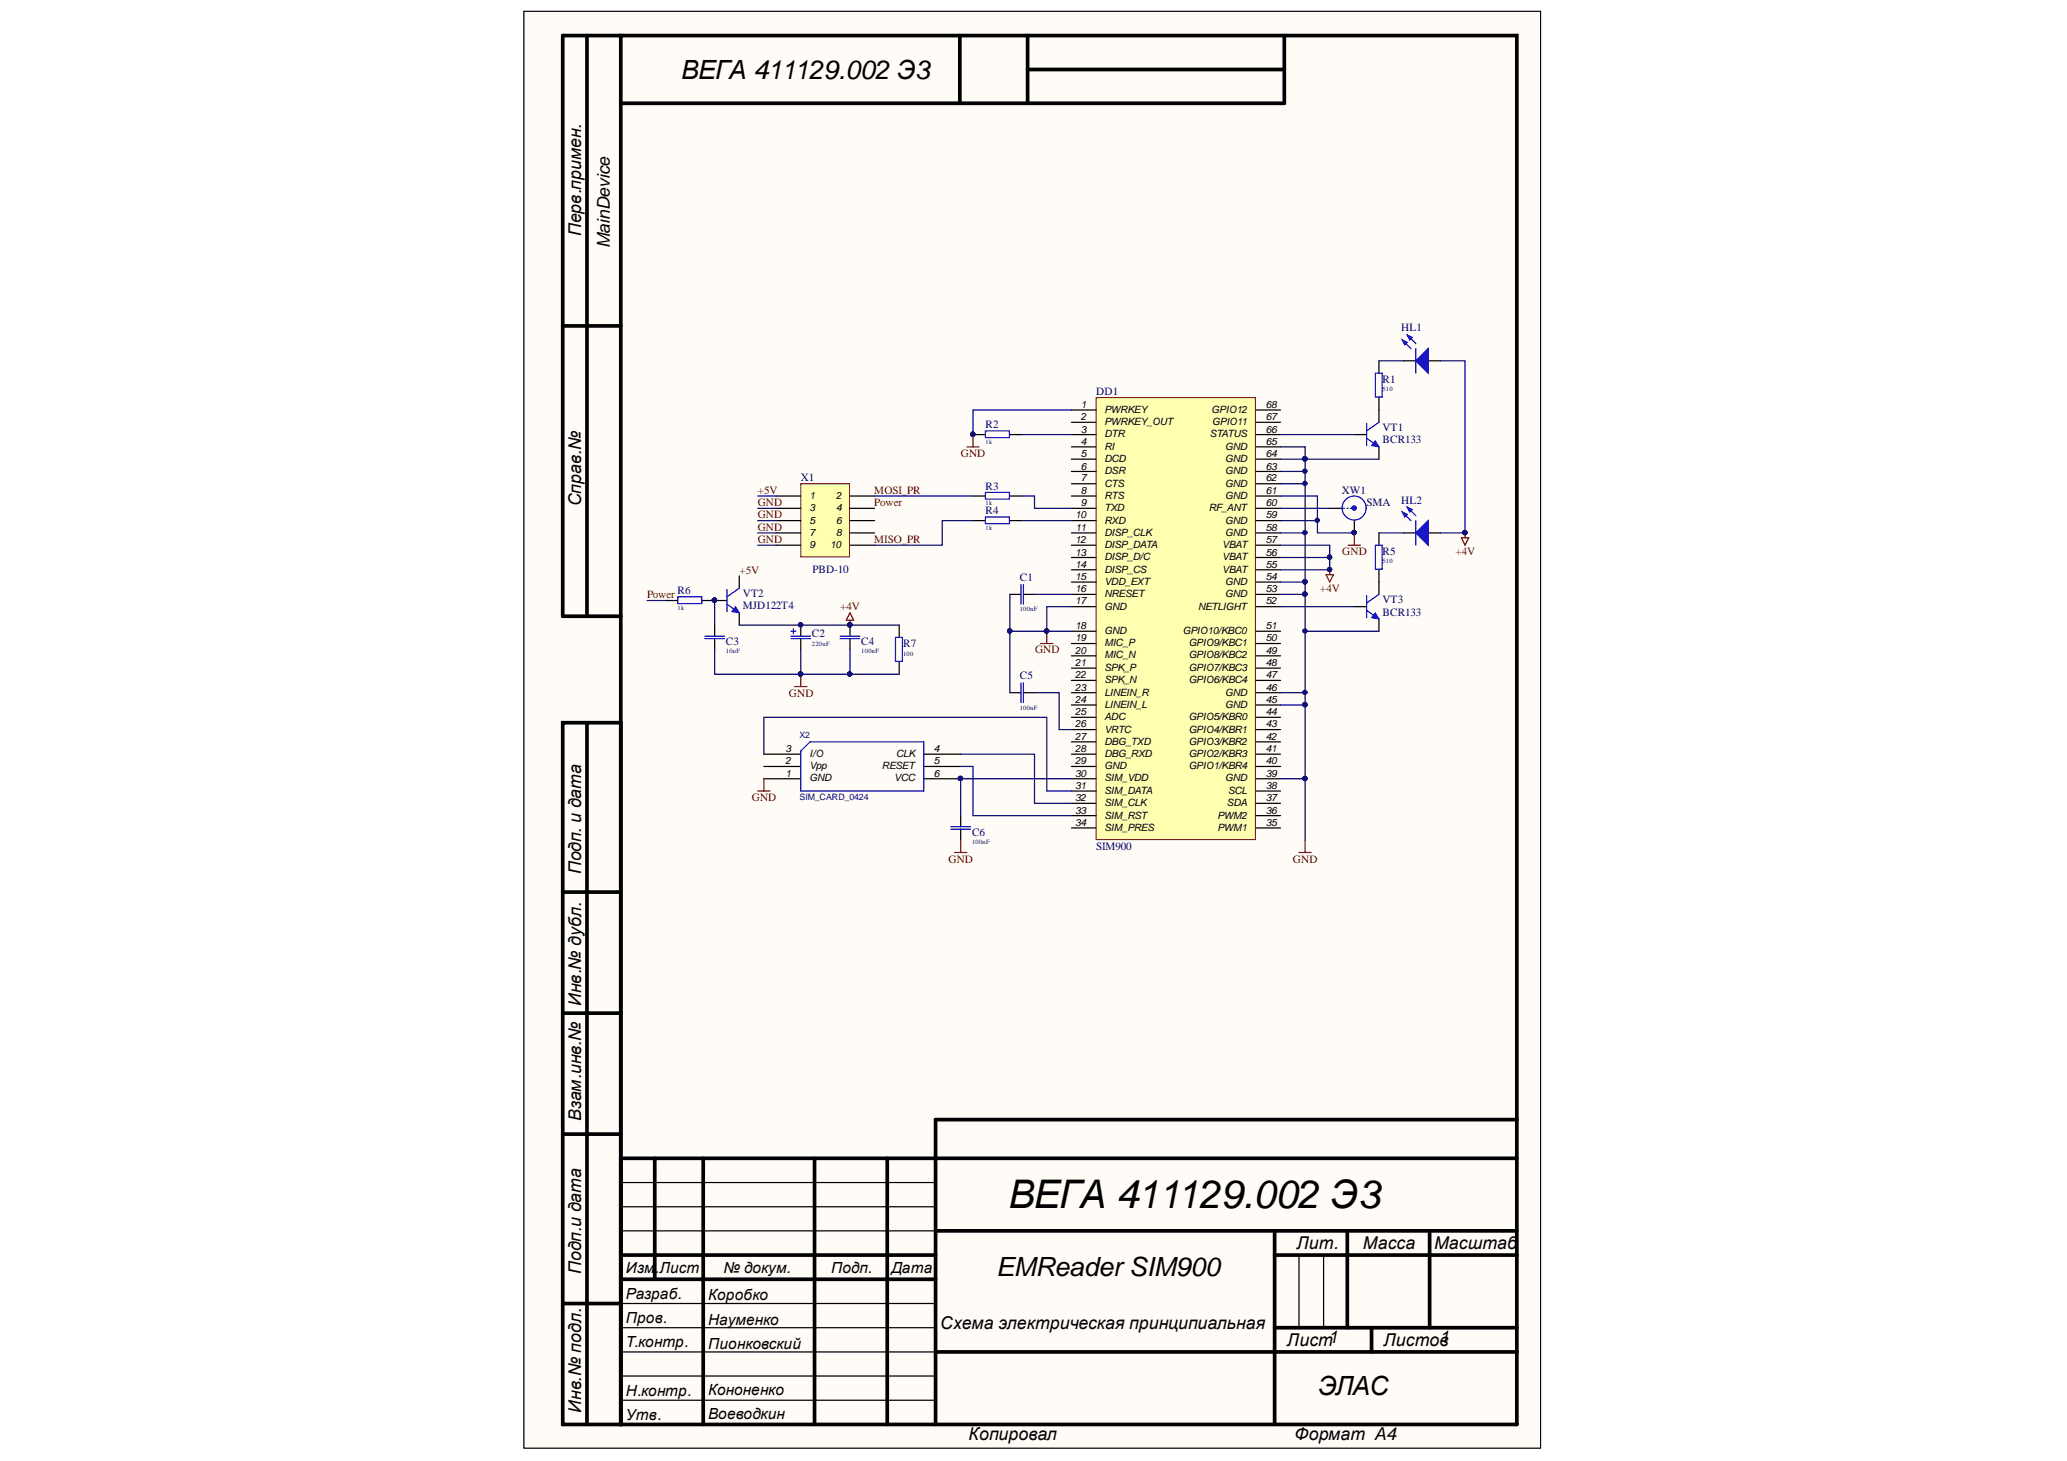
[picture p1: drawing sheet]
<svg xmlns="http://www.w3.org/2000/svg" width="297mm" height="210mm" viewBox="0 0 297 210" stroke-linecap="round" stroke-linejoin="round" font-family="sans-serif">
<path d="M75.3 1.6h146.1v206.4h-146.1z" fill="#fffcf8" stroke="#000" stroke-width=".14"/>
<g fill="none" stroke="#000" stroke-width=".53">
<path d="M84.3 5.1v83.4M89.2 5.1h128.8v199.6h-128.8zM89.2 5.1h-8.3v83.4h8.3M137.9 5.1v9.7M147.7 5.1v9.7M147.7 10h36.9M184.6 5.1v9.7h-95.4M80.9 46.8h8.3M80.9 103.8h8.3v100.9h-8.3zM84.3 103.8v100.9M80.9 128.2h8.3M80.9 145.6h8.3"/>
<path d="M80.9 162.9h8.3M94.1 166.4v17.4M101.1 166.4v38.3M117.1 166.4v38.3M127.5 166.4v38.3M134.4 176.8h83.6M183.2 176.8v27.9M193.6 176.8v14M205.4 176.8v14M218 166.4h-128.8v38.3M218 160.9h-83.6v43.8M80.9 187.3h8.3"/>
<path d="M89.2 183.8h45.2M89.2 180.3h45.2M134.4 194.2h83.6M183.2 180.3h34.8M183.2 190.8h34.8M197.1 190.8v3.4"/>
</g>
<g fill="none" stroke="#000" stroke-width=".18">
<path d="M191.1 73h1.8M194.6 74.8v1.8M145.1 99.5h1.6M147.1 99.5h1.6M109.8 111.9h5.3M109.8 110.1h5.3M109.8 108.4h5.3M132.8 111.9h5.3M132.8 110.1h5.3M132.8 108.4h5.3M138.1 117.2v1.6M138.1 119.1v1.6"/>
<path d="M89.2 176.8h45.2M89.2 169.9h45.2M89.2 173.4h45.2M89.2 197.7h45.2M89.2 190.8h45.2M89.2 194.2h45.2M89.2 187.3h45.2M186.7 180.3v10.5M190.2 180.3v10.5M89.2 201.2h45.2"/>
</g>
<g fill="#000080" stroke="#000080" stroke-width=".14">
<circle cx="138" cy="111.8" r=".31"/>
<circle cx="194.6" cy="76.5" r=".31"/>
<circle cx="150.4" cy="90.6" r=".31"/>
<circle cx="187.5" cy="65.9" r=".31"/>
<circle cx="187.5" cy="67.7" r=".31"/>
<circle cx="189.3" cy="74.8" r=".31"/>
<circle cx="187.5" cy="111.8" r=".31"/>
<circle cx="187.5" cy="83.6" r=".31"/>
<circle cx="187.5" cy="69.5" r=".31"/>
</g>
<g fill="none" stroke="#00f" stroke-width=".18">
<path d="M193 73h.2M193.6 73h.1M194.1 73h.2M146.7 98.1v2.8M147.1 98.1v2.8M115.1 107.9l1.3-1.3h16.4v7.1h-17.7zM136.6 119.1h2.9M136.6 118.8h2.9"/>
<circle cx="194.6" cy="73" r="1.72"/>
</g>
<circle cx="194.6" cy="73" r=".31" fill="#00f" stroke="#00f" stroke-width=".18"/>
<path d="M193.7 78.3h1.8M194.6 76.6v1.7M149.5 92.5h1.8M150.4 90.7v1.8M108.9 113.7h1.8M109.8 111.9v1.8M137.2 122.5h1.7M138.1 120.7v1.8M186.7 122.5h1.7M187.6 120.7v1.8" fill="none" stroke="#800000" stroke-width=".18"/>
<path d="M184 64.2h3.6v19.4M184 71.3h5.3v5.3h5.3M184 67.7h3.6M184 74.8h5.3M184 73h7.1M184 69.5h3.6M187.6 111.9v8.8" fill="none" stroke="#000080" stroke-width=".18"/>
<path d="M157.5 57.1h22.9v63.5h-22.9z" fill="#ffffb0" stroke="#800000" stroke-width=".14"/>
<g fill="none" stroke="#000" stroke-width=".18">
<path d="M154 58.9h3.5M180.5 58.9h3.5M154 60.7h3.5M154 62.4h3.5M154 64.2h3.5M154 66h3.5M154 67.7h3.5M154 69.5h3.5M154 71.3h3.5M154 73h3.5M154 74.8h3.5M154 76.6h3.5"/>
<path d="M154 78.3h3.5M180.5 60.7h3.5M180.5 62.4h3.5M180.5 64.2h3.5M180.5 66h3.5M180.5 67.7h3.5M180.5 69.5h3.5M180.5 71.3h3.5M180.5 73h3.5M180.5 74.8h3.5M180.5 76.6h3.5M180.5 78.3h3.5"/>
<path d="M154 80.1h3.5M154 81.9h3.5M154 83.6h3.5M154 85.4h3.5M154 87.2h3.5M154 90.7h3.5M154 92.5h3.5M154 94.2h3.5M154 96h3.5M154 97.8h3.5M154 99.5h3.5M180.5 80.1h3.5"/>
<path d="M180.5 81.9h3.5M180.5 83.6h3.5M180.5 85.4h3.5M180.5 87.2h3.5M180.5 90.7h3.5M180.5 92.5h3.5M180.5 94.2h3.5M180.5 96h3.5M180.5 97.8h3.5M180.5 99.5h3.5M154 101.3h3.5M154 103.1h3.5"/>
<path d="M154 104.8h3.5M154 106.6h3.5M154 108.4h3.5M154 110.1h3.5M154 111.9h3.5M154 113.7h3.5M154 115.4h3.5M154 117.2h3.5M154 118.9h3.5M180.5 101.3h3.5M180.5 103.1h3.5M180.5 104.8h3.5"/>
<path d="M180.5 106.6h3.5M180.5 108.4h3.5M180.5 110.1h3.5M180.5 111.9h3.5M180.5 113.7h3.5M180.5 115.4h3.5M180.5 117.2h3.5M180.5 118.9h3.5"/>
</g>
<path d="M115.1 69.5h7v10.5h-7z" fill="#ffffb0" stroke="#800000" stroke-width=".14"/>
<g fill="none" stroke="#000" stroke-width=".18">
<path d="M111.5 71.3h3.6M111.5 73h3.6M111.5 74.8h3.6M111.5 76.6h3.6M111.5 78.3h3.6M122.1 71.3h3.6M122.1 73h3.6M122.1 74.8h3.6M122.1 76.6h3.6M122.1 78.3h3.6M194.6 87.2h1.8M198.2 83.6v1.8"/>
<path d="M198.2 88.9v1.8"/>
</g>
<path d="M196.4 87.7l1.8 1.2M196.4 85.6v3.1M198.2 85.4l-1.8 1.2" fill="none" stroke="#00f" stroke-width=".18"/>
<path d="M197.6 88l.6 .9-1.1-.2z" fill="#00f"/>
<path d="M197.6 88l.6 .9-1.1-.2z" fill="none" stroke="#00f" stroke-width=".14"/>
<path d="M198.2 58.9v1.8M194.6 62.4h1.8M198.2 64.2v1.8M198.2 76.6v1.7M198.2 81.9v1.7" fill="none" stroke="#000" stroke-width=".18"/>
<path d="M196.4 63l1.8 1.2M196.4 60.8v3.2M197.6 78.3h1v3.5h-1zM198.2 60.7l-1.8 1.2" fill="none" stroke="#00f" stroke-width=".18"/>
<path d="M198.2 76.6h3.5M184 87.2h10.6M184 99.5h3.6M187.6 90.7h10.6" fill="none" stroke="#000080" stroke-width=".18"/>
<g fill="#000080" stroke="#000080" stroke-width=".14">
<circle cx="187.5" cy="99.5" r=".31"/>
<circle cx="187.5" cy="90.6" r=".31"/>
</g>
<path d="M197.6 63.3l.6 .9-1.1-.2z" fill="#00f"/>
<path d="M197.6 63.3l.6 .9-1.1-.2z" fill="none" stroke="#00f" stroke-width=".14"/>
<path d="M198.2 51.8v1.8M198.2 57.1v1.8M201.7 51.8h1.8M205.2 51.8h1.8M139.8 71.3h1.8M139.8 74.8h1.8M139.8 62.4h1.8M145.1 71.3h1.8M145.1 74.8h1.8M145.1 62.4h1.8M145.1 85.4h1.6M147.1 85.4h1.6" fill="none" stroke="#000" stroke-width=".18"/>
<path d="M197.6 53.6h1v3.4h-1zM141.6 70.7h3.5v1h-3.5zM141.6 74.3h3.5v.9h-3.5zM141.6 61.9h3.5v1h-3.5zM146.7 84v2.8M147.1 84v2.8" fill="none" stroke="#00f" stroke-width=".18"/>
<path d="M154 58.9h-14.2v3.5M198.2 51.8h3.5M146.9 71.3h1.8v1.7h5.3M146.9 62.4h7.1M146.9 74.8h7.1M184 62.4h10.6M184 66h14.2M184 76.6h3.6M145.1 90.7v8.8M148.7 99.5h3.5v5.3h1.8M148.7 85.4h5.3" fill="none" stroke="#000080" stroke-width=".18"/>
<path d="M138.9 64.2h1.8M139.8 62.4v1.8M210 77.3h1.1l-.6 1zM210.5 76.6v.7" fill="none" stroke="#800000" stroke-width=".18"/>
<g fill="#000080" stroke="#000080" stroke-width=".14">
<circle cx="210.5" cy="76.5" r=".31"/>
<circle cx="145.1" cy="90.6" r=".31"/>
<circle cx="187.5" cy="65.9" r=".31"/>
<circle cx="187.5" cy="76.5" r=".31"/>
<circle cx="139.8" cy="62.4" r=".31"/>
</g>
<path d="M203.5 51.8l1.7-1.7v3.5z" fill="#00f"/>
<path d="M201.5 48.8l1.3 1.3M202.2 48.1l1.3 1.3M203.5 51.8l1.7-1.7v3.5z" fill="none" stroke="#00f" stroke-width=".18"/>
<path d="M201.5 48.8l.7 .4-.3 .3z" fill="#00f"/>
<path d="M201.5 48.8l.7 .4-.3 .3z" fill="none" stroke="#00f" stroke-width=".18"/>
<path d="M202.2 48.1l.7 .4-.3 .3z" fill="#00f"/>
<path d="M202.2 48.1l.7 .4-.3 .3zM203.5 50.1v3.5" fill="none" stroke="#00f" stroke-width=".18"/>
<path d="M201.7 76.6h1.8M205.2 76.6h1.8" fill="none" stroke="#000" stroke-width=".18"/>
<path d="M203.5 76.6l1.7-1.8v3.5z" fill="#00f"/>
<path d="M201.5 73.6l1.3 1.2M202.2 72.9l1.3 1.2M203.5 76.6l1.7-1.8v3.5z" fill="none" stroke="#00f" stroke-width=".18"/>
<path d="M201.5 73.6l.7 .3-.3 .4z" fill="#00f"/>
<path d="M201.5 73.6l.7 .3-.3 .4z" fill="none" stroke="#00f" stroke-width=".18"/>
<path d="M202.2 72.9l.7 .3-.3 .4z" fill="#00f"/>
<path d="M202.2 72.9l.7 .3-.3 .4zM203.5 74.8v3.5M104.5 86.8l1.7 1.2M104.5 84.7v3.2M106.2 84.5l-1.7 1.2" fill="none" stroke="#00f" stroke-width=".18"/>
<path d="M122.1 88l.6 1.1h-1.1zM122.1 89.1v.7" fill="none" stroke="#800000" stroke-width=".18"/>
<g fill="#000080" stroke="#000080" stroke-width=".14">
<circle cx="122.1" cy="89.8" r=".31"/>
<circle cx="102.7" cy="86.2" r=".31"/>
</g>
<path d="M102.7 86.3h1.8M106.2 82.7v1.8M106.2 88v1.8" fill="none" stroke="#000" stroke-width=".18"/>
<path d="M105.7 87.2l.5 .8-1-.1z" fill="#00f"/>
<path d="M105.7 87.2l.5 .8-1-.1z" fill="none" stroke="#00f" stroke-width=".14"/>
<g fill="#000080" stroke="#000080" stroke-width=".14">
<circle cx="102.7" cy="86.2" r=".31"/>
<circle cx="122.1" cy="89.8" r=".31"/>
<circle cx="191.1" cy="81.8" r=".31"/>
<circle cx="191.1" cy="80.1" r=".31"/>
<circle cx="115" cy="89.8" r=".31"/>
<circle cx="115" cy="96.8" r=".31"/>
<circle cx="187.5" cy="83.6" r=".31"/>
<circle cx="187.5" cy="85.4" r=".31"/>
<circle cx="187.5" cy="101.2" r=".31"/>
<circle cx="187.5" cy="111.8" r=".31"/>
<circle cx="138" cy="111.8" r=".31"/>
<circle cx="150.4" cy="90.6" r=".31"/>
<circle cx="145.1" cy="90.6" r=".31"/>
<circle cx="210.5" cy="76.5" r=".31"/>
<circle cx="122.1" cy="96.8" r=".31"/>
</g>
<path d="M95.6 86.3h1.8M100.9 86.3h1.8M102.7 89.8v1.6M102.7 91.8v1.5M115.1 89.8v1.6M115.1 91.8v1.5M122.1 89.8v1.6M122.1 91.8v1.5M129.2 89.8v1.8M129.2 95.1v1.8" fill="none" stroke="#000" stroke-width=".18"/>
<path d="M97.4 85.7h3.5v1h-3.5zM101.3 91.4h2.8M101.3 91.8h2.8M113.7 91.4h2.8M113.7 91.8h2.8M113.7 90.7h.7M114 90.3v.7M120.7 91.4h2.9M120.7 91.8h2.9M128.7 91.6h1v3.4h-1z" fill="none" stroke="#00f" stroke-width=".18"/>
<g fill="none" stroke="#000080" stroke-width=".18">
<path d="M207 51.8h3.5v24.8h-3.5M108.9 71.3h2.6M108.9 73h2.6M108.9 74.8h2.6M108.9 76.6h2.6M108.9 78.3h2.6M125.7 71.3h14.1M139.8 74.8h-4.4v3.5h-9.7M184 78.3h7.1v1.8M93 86.3h2.6M102.7 93.3v3.6h12.4M102.7 86.3v3.5"/>
<path d="M106.2 89.8h23M115.1 93.3v3.6M115.1 96.9h14.1M122.1 93.3v3.6M145.1 85.4v5.3h8.9M154 87.2h-3.6v3.5M184 83.6h3.6v28.3h-3.6M184 85.4h3.6M184 80.1h7.1M191.1 80.1v1.8h-7.1M109.8 108.4v-5.3h40.6v10.6h3.6M138.1 108.4h10.6v7h5.3"/>
<path d="M138.1 110.1h1.7v7.1h14.2M154 111.9h-15.9v5.3M184 101.3h3.6"/>
</g>
<path d="M114.2 98.6h1.8M115.1 96.9v1.7M190.6 82.6h1l-.5 1zM191.1 81.9v.7" fill="none" stroke="#800000" stroke-width=".18"/>
<text font-size="5.7" x="144.9" y="173.6">ВЕГА 411129.002 Э3</text>
<g font-size="3.8">
<text x="97.9" y="11.3">ВЕГА 411129.002 Э3</text>
<text x="143.2" y="183.4">EMReaderSIM900</text>
<text x="189.4" y="200.4">ЭЛАС</text>
</g>
<g font-size="2.5">
<text x="83.5" y="33.9" transform="rotate(-90 83.5 33.9)">Перв.примен.</text>
<text x="87.7" y="35.7" transform="rotate(-90 87.7 35.7)">MainDevice</text>
<text x="83.5" y="72.7" transform="rotate(-90 83.5 72.7)">Справ.№</text>
<text x="83.5" y="125.6" transform="rotate(-90 83.5 125.6)">Подп. и дата</text>
<text x="83.5" y="144.6" transform="rotate(-90 83.5 144.6)">Инв.№ дубл.</text>
<text x="83.5" y="161" transform="rotate(-90 83.5 161)">Взам.инв.№</text>
<text x="186.3" y="179.5">Лит.</text>
<text x="195.9" y="179.5">Масса</text>
<text x="206.1" y="179.5">Масштаб</text>
<text x="83.5" y="183" transform="rotate(-90 83.5 183)">Подп.и дата</text>
<text x="135.1" y="191">Схема электрическая принципиальная</text>
<text x="184.9" y="193.3">Лист1</text>
<text x="198.8" y="193.3">Листо1</text>
<text x="206.9" y="193.3">в</text>
<text x="83.5" y="203" transform="rotate(-90 83.5 203)">Инв.№ подл.</text>
<text x="139.2" y="206.9">Копировал</text>
<text x="186" y="206.9">Формат A4</text>
</g>
<g font-size="2.2">
<text x="89.9" y="182.9">Изм.</text>
<text x="94.8" y="182.9">Лист</text>
<text x="104" y="182.9">№ докум.</text>
<text x="119.5" y="182.9">Подп.</text>
<text x="128.1" y="182.9">Дата</text>
<text x="89.9" y="186.7">Разраб.</text>
<text x="89.9" y="190.1">Пров.</text>
<text x="101.8" y="186.8">Коробко</text>
<text x="101.8" y="190.3">Науменко</text>
<text x="89.9" y="193.6">Т.контр.</text>
<text x="101.8" y="193.8">Пионковский</text>
<text x="89.9" y="200.5">Н.контр.</text>
<text x="101.8" y="203.8">Воеводкин</text>
<text x="101.8" y="200.4">Кононенко</text>
<text x="89.9" y="204.1">Утв.</text>
</g>
<g font-size="1.6" fill="#000080">
<text x="201.4" y="47.6">HL1</text>
<text x="157.5" y="56.8">DD1</text>
<text x="198.7" y="55">R1</text>
<text x="141.6" y="61.6">R2</text>
<text x="198.7" y="61.9">VT1</text>
<text x="198.7" y="63.7">BCR133</text>
<text x="115.1" y="69.2">X1</text>
<text x="141.6" y="70.4">R3</text>
<text x="192.8" y="70.9">XW1</text>
<text x="141.6" y="73.9">R4</text>
<text x="196.4" y="72.7">SMA</text>
<text x="201.4" y="72.4">HL2</text>
<text x="116.8" y="82.3">PBD-10</text>
<text x="146.5" y="83.4">C1</text>
<text x="198.7" y="79.7">R5</text>
<text x="97.4" y="85.4">R6</text>
<text x="106.8" y="85.7">VT2</text>
<text x="106.8" y="87.5">MJD122T4</text>
<text x="198.7" y="86.7">VT3</text>
<text x="198.7" y="88.4">BCR133</text>
<text x="104.3" y="92.7">C3</text>
<text x="116.7" y="91.6">C2</text>
<text x="123.8" y="92.7">C4</text>
<text x="129.8" y="93">R7</text>
<text x="146.5" y="97.6">C5</text>
<text x="139.7" y="120">C6</text>
<text x="157.5" y="122.2">SIM900</text>
</g>
<g font-size="1.6" fill="#800000">
<text x="138.1" y="65.6">GND</text>
<text x="108.9" y="70.9">+5V</text>
<text x="125.6" y="70.9">MOSI_PR</text>
<text x="108.9" y="72.7">GND</text>
<text x="108.9" y="74.5">GND</text>
<text x="108.9" y="76.3">GND</text>
<text x="108.9" y="78">GND</text>
<text x="125.6" y="78">MISO_PR</text>
<text x="125.6" y="72.7">Power</text>
<text x="106.3" y="82.4">+5V</text>
<text x="192.9" y="79.7">GND</text>
<text x="209.1" y="79.7">+4V</text>
<text x="93" y="85.9">Power</text>
<text x="120.7" y="87.7">+4V</text>
<text x="189.7" y="85.1">+4V</text>
<text x="148.7" y="93.8">GND</text>
<text x="113.4" y="100.1">GND</text>
<text x="108" y="115.1">GND</text>
<text x="136.3" y="123.9">GND</text>
<text x="185.8" y="123.9">GND</text>
</g>
<g font-size="1.4">
<text x="155.3" y="58.6">1</text>
<text x="158.7" y="59.3">PWRKEY</text>
<text x="174.1" y="59.3">GPIO12</text>
<text x="181.9" y="58.6">68</text>
<text x="155.3" y="60.4">2</text>
<text x="155.3" y="62.1">3</text>
<text x="155.3" y="63.9">4</text>
<text x="155.3" y="65.7">5</text>
<text x="158.7" y="61">PWRKEY_OUT</text>
<text x="158.7" y="62.8">DTR</text>
<text x="158.7" y="64.6">RI</text>
<text x="173.9" y="62.8">STATUS</text>
<text x="174.2" y="61">GPIO11</text>
<text x="176.1" y="64.6">GND</text>
<text x="181.9" y="65.7">64</text>
<text x="181.9" y="63.9">65</text>
<text x="181.9" y="62.1">66</text>
<text x="181.9" y="60.4">67</text>
<text x="116.3" y="71.7">1</text>
<text x="120.1" y="71.7">2</text>
<text x="155.3" y="67.5">6</text>
<text x="155.3" y="69.2">7</text>
<text x="155.3" y="70.9">8</text>
<text x="158.7" y="66.4">DCD</text>
<text x="158.7" y="68.1">DSR</text>
<text x="158.7" y="69.9">CTS</text>
<text x="158.7" y="71.7">RTS</text>
<text x="176.1" y="71.7">GND</text>
<text x="176.1" y="69.9">GND</text>
<text x="176.1" y="68.1">GND</text>
<text x="176.1" y="66.4">GND</text>
<text x="181.9" y="70.9">61</text>
<text x="181.9" y="69.2">62</text>
<text x="181.9" y="67.5">63</text>
<text x="116.3" y="73.5">3</text>
<text x="116.3" y="75.2">5</text>
<text x="116.3" y="76.9">7</text>
<text x="120.1" y="73.5">4</text>
<text x="120.1" y="75.2">6</text>
<text x="120.1" y="76.9">8</text>
<text x="154.5" y="74.5">10</text>
<text x="154.6" y="76.3">11</text>
<text x="155.3" y="72.7">9</text>
<text x="158.7" y="73.5">TXD</text>
<text x="158.7" y="75.2">RXD</text>
<text x="158.7" y="76.9">DISP_CLK</text>
<text x="173.7" y="73.5">RF_ANT</text>
<text x="176.1" y="76.9">GND</text>
<text x="176.1" y="75.2">GND</text>
<text x="181.9" y="76.3">58</text>
<text x="181.9" y="74.5">59</text>
<text x="181.9" y="72.7">60</text>
<text x="116.3" y="78.7">9</text>
<text x="119.3" y="78.7">10</text>
<text x="154.5" y="78">12</text>
<text x="154.5" y="79.8">13</text>
<text x="154.5" y="81.6">14</text>
<text x="154.5" y="83.4">15</text>
<text x="158.7" y="78.7">DISP_DATA</text>
<text x="158.7" y="80.5">DISP_D/C</text>
<text x="158.7" y="82.3">DISP_CS</text>
<text x="175.6" y="82.3">VBAT</text>
<text x="175.6" y="80.5">VBAT</text>
<text x="175.6" y="78.7">VBAT</text>
<text x="181.9" y="83.4">54</text>
<text x="181.9" y="81.6">55</text>
<text x="181.9" y="79.8">56</text>
<text x="181.9" y="78">57</text>
<text x="154.5" y="85.1">16</text>
<text x="154.5" y="86.8">17</text>
<text x="158.7" y="84">VDD_EXT</text>
<text x="158.7" y="85.8">NRESET</text>
<text x="158.7" y="87.6">GND</text>
<text x="172.2" y="87.6">NETLIGHT</text>
<text x="176.1" y="85.8">GND</text>
<text x="176.1" y="84">GND</text>
<text x="181.9" y="86.8">52</text>
<text x="181.9" y="85.1">53</text>
<text x="154.5" y="90.4">18</text>
<text x="154.5" y="92.2">19</text>
<text x="154.5" y="93.9">20</text>
<text x="154.5" y="95.7">21</text>
<text x="158.7" y="91.1">GND</text>
<text x="158.7" y="92.8">MIC_P</text>
<text x="158.7" y="94.6">MIC_N</text>
<text x="170" y="91.1">GPIO10/KBC0</text>
<text x="170.8" y="94.6">GPIO8/KBC2</text>
<text x="170.8" y="92.8">GPIO9/KBC1</text>
<text x="181.9" y="95.7">48</text>
<text x="181.9" y="93.9">49</text>
<text x="181.9" y="92.2">50</text>
<text x="181.9" y="90.4">51</text>
<text x="154.5" y="97.5">22</text>
<text x="154.5" y="99.3">23</text>
<text x="154.5" y="101">24</text>
<text x="158.7" y="96.4">SPK_P</text>
<text x="158.7" y="98.2">SPK_N</text>
<text x="158.7" y="99.9">LINEIN_R</text>
<text x="158.7" y="101.7">LINEIN_L</text>
<text x="170.8" y="98.2">GPIO6/KBC4</text>
<text x="170.8" y="96.4">GPIO7/KBC3</text>
<text x="176.1" y="101.7">GND</text>
<text x="176.1" y="99.9">GND</text>
<text x="181.9" y="101">45</text>
<text x="181.9" y="99.3">46</text>
<text x="181.9" y="97.5">47</text>
<text x="154.5" y="102.7">25</text>
<text x="154.5" y="104.5">26</text>
<text x="154.5" y="106.3">27</text>
<text x="158.7" y="103.5">ADC</text>
<text x="158.7" y="105.3">VRTC</text>
<text x="158.7" y="107">DBG_TXD</text>
<text x="170.8" y="107">GPIO3/KBR2</text>
<text x="170.8" y="105.3">GPIO4/KBR1</text>
<text x="170.8" y="103.5">GPIO5/KBR0</text>
<text x="181.9" y="106.3">42</text>
<text x="181.9" y="104.5">43</text>
<text x="181.9" y="102.7">44</text>
<text x="112.9" y="111.6">1</text>
<text x="112.9" y="109.8">2</text>
<text x="112.9" y="108">3</text>
<text x="116.3" y="112.3">GND</text>
<text x="116.3" y="110.5">Vpp</text>
<text x="116.3" y="108.7">I/O</text>
<text x="126.7" y="110.5">RESET</text>
<text x="128.5" y="112.3">VCC</text>
<text x="128.8" y="108.7">CLK</text>
<text x="134.2" y="111.6">6</text>
<text x="134.2" y="108">4</text>
<text x="134.2" y="109.8">5</text>
<text x="154.5" y="108">28</text>
<text x="154.5" y="109.8">29</text>
<text x="154.5" y="111.6">30</text>
<text x="154.5" y="113.4">31</text>
<text x="158.7" y="108.7">DBG_RXD</text>
<text x="158.7" y="110.5">GND</text>
<text x="158.7" y="112.3">SIM_VDD</text>
<text x="170.8" y="110.5">GPIO1/KBR4</text>
<text x="170.8" y="108.7">GPIO2/KBR3</text>
<text x="176.1" y="112.3">GND</text>
<text x="181.9" y="113.4">38</text>
<text x="181.9" y="111.6">39</text>
<text x="181.9" y="109.8">40</text>
<text x="181.9" y="108">41</text>
<text x="154.5" y="115.1">32</text>
<text x="154.5" y="116.9">33</text>
<text x="154.5" y="118.6">34</text>
<text x="158.7" y="114">SIM_DATA</text>
<text x="158.7" y="115.8">SIM_CLK</text>
<text x="158.7" y="117.6">SIM_RST</text>
<text x="158.7" y="119.4">SIM_PRES</text>
<text x="175" y="119.4">PWM1</text>
<text x="175" y="117.6">PWM2</text>
<text x="176.3" y="115.8">SDA</text>
<text x="176.5" y="114">SCL</text>
<text x="181.9" y="118.6">35</text>
<text x="181.9" y="116.9">36</text>
<text x="181.9" y="115.1">37</text>
</g>
<g font-size="1.3" fill="#000080">
<text x="114.9" y="106.1">X2</text>
<text x="114.9" y="115">SIM_CARD_0424</text>
</g>
<g font-size=".9" fill="#000080">
<text x="198.7" y="56.2">510</text>
<text x="141.6" y="63.8">1k</text>
<text x="141.6" y="72.6">1k</text>
<text x="141.6" y="76.2">1k</text>
<text x="198.7" y="80.9">510</text>
<text x="97.4" y="87.7">1k</text>
<text x="146.5" y="87.8">100nF</text>
<text x="104.3" y="93.8">10uF</text>
<text x="116.7" y="92.7">220uF</text>
<text x="123.8" y="93.8">100nF</text>
<text x="129.8" y="94.2">100</text>
<text x="146.5" y="102">100nF</text>
<text x="139.7" y="121.2">100nF</text>
</g>
</svg>
